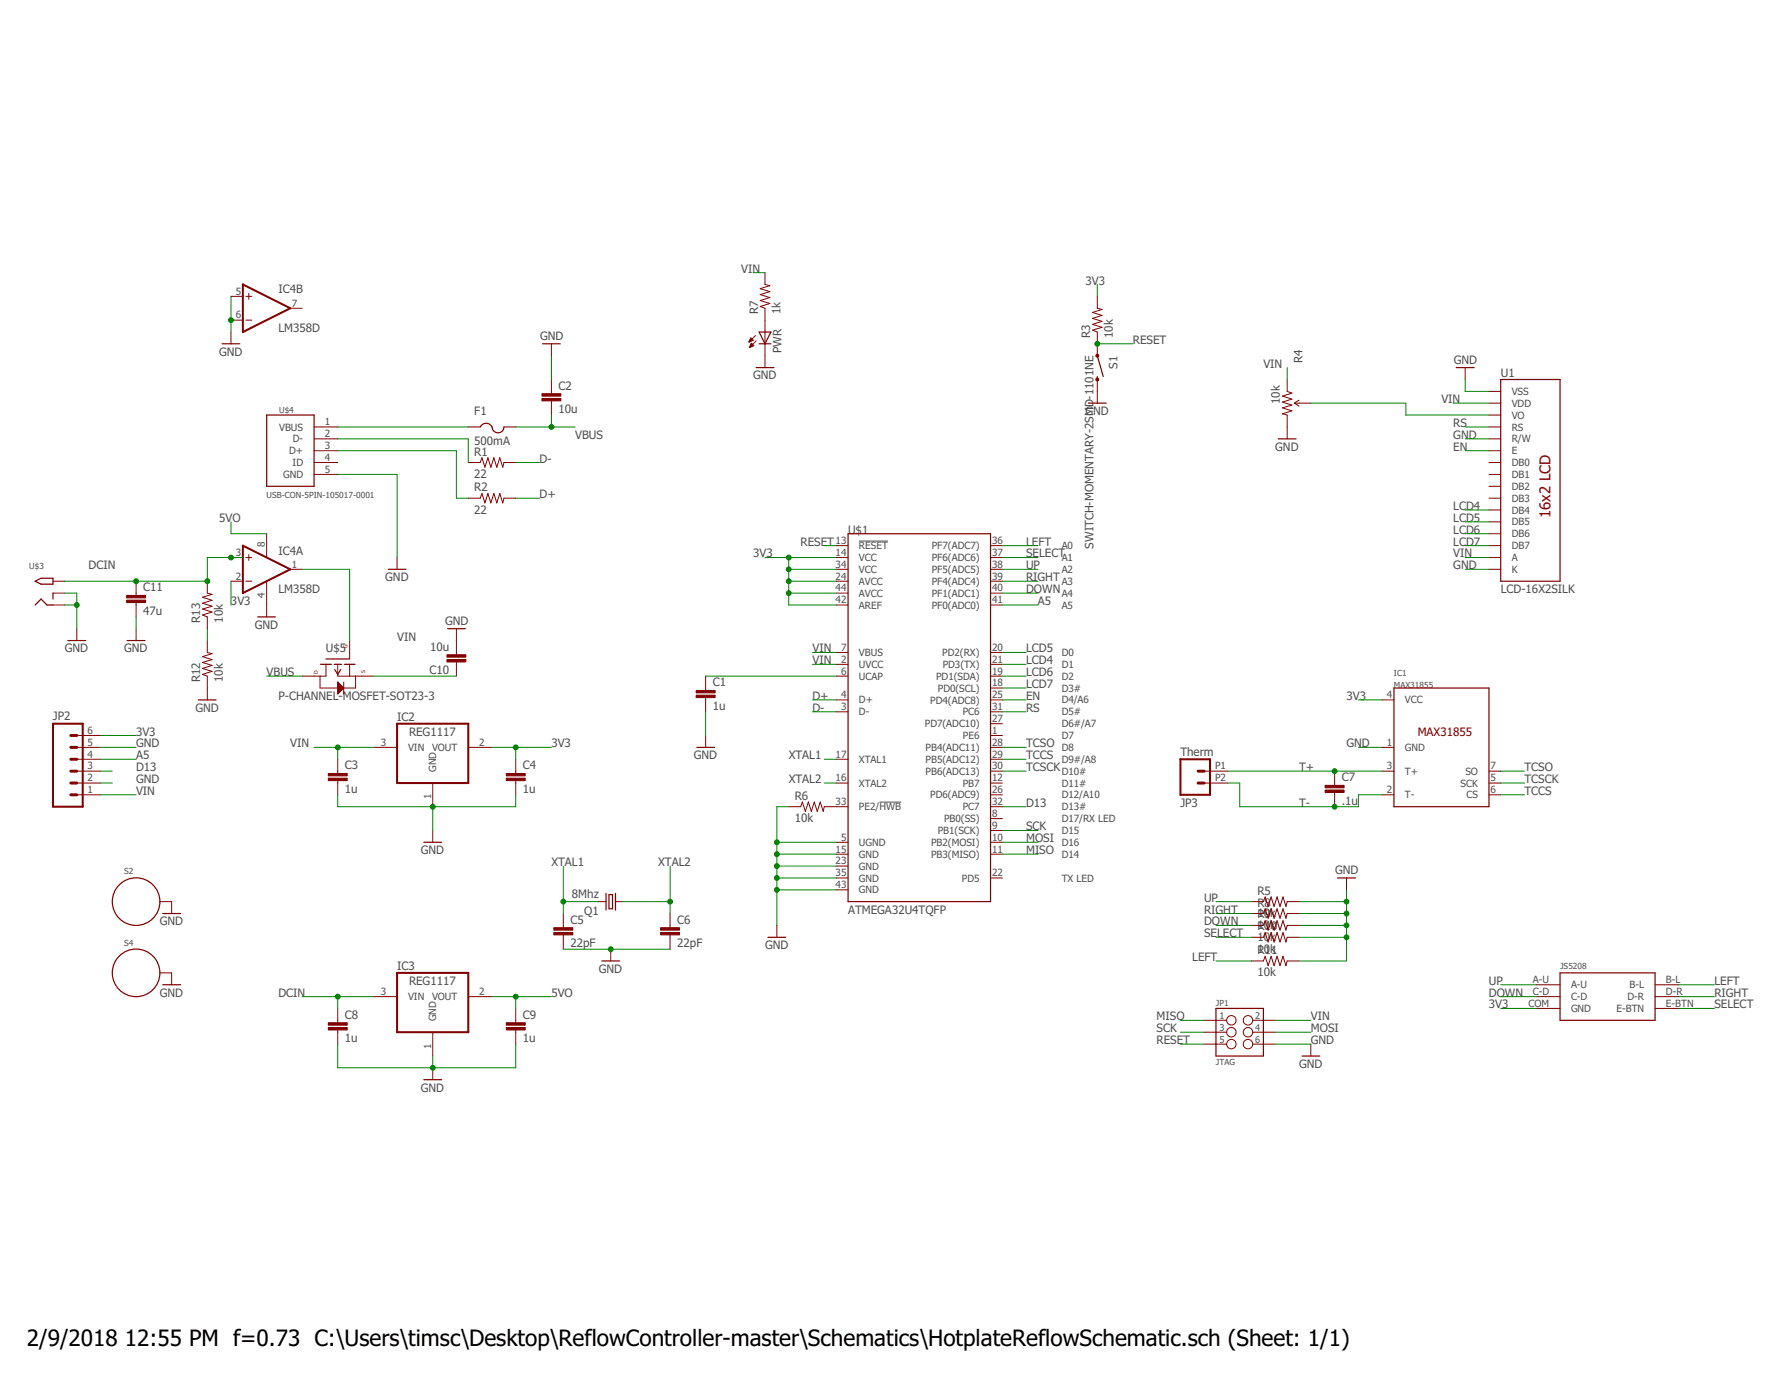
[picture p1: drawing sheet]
<svg xmlns="http://www.w3.org/2000/svg" width="279mm" height="216mm" viewBox="0 0 279 216" stroke-linecap="round" stroke-linejoin="round" font-family="sans-serif">
<path d="M134.5 84.7h4.6M137.7 125.6h3.4" fill="none" stroke="#505050" stroke-width=".16"/>
<g fill="none" stroke="#800000" stroke-width=".19">
<path d="M34.8 53.8h2.8M85 53.8h2.8M118.4 57.6h2.8M118.9 53.8h1.8M118.9 52h1.8l-.9 1.8zM171.9 58.9v.5M171.9 55.7l.9 3.2M228.1 57.6h2.8M235 59.4h9.3v31.6h-9.3zM41.8 65h7.4v11.1h-7.4zM75.2 66.8a1.06 1.06 0 0 1 1.2-.5 1.06 1.06 0 0 1 .8 1.1 .94 .94 0 0 0 1.1 .3 .94 .94 0 0 0 .6-.9M170.5 63.1h2.7"/>
<path d="M200.2 68.7h2.8M5.5 91l.9-.5h1.9v1h-1.9zM5.5 94.7l.9-.9 1 .9h.9M8.3 92.9v.9M40.4 96.6h2.7M60.8 89.1h2.8M70.1 98.4h2.8M132.8 83.6h22.3v57.6h-22.3zM10.6 100.3h2.8M19.9 100.3h2.8M31.1 109.6h2.7M50.2 104h1.7"/>
<path d="M51.1 103.2h3.7M52.3 104h1.2M52.4 104.8l.5 .8 .5-.8M53.9 104h1.7M109.1 117h2.8M218.3 107.7h14.9v18.6h-14.9zM66.4 131.9h2.8M94.9 139.9v2.6M96.4 139.9v2.6M209.5 137.5h2.8M25.5 143h2.8M25.5 154.2h2.8"/>
<path d="M94.3 150.5h2.7M95.4 140.1h.5v2.2h-.5zM120.3 146.7h2.8M190.4 157.9h7.5v7.4h-7.5zM244.3 152.3h14.9v7.4h-14.9zM66.4 169h2.8M203.9 165.3h2.8"/>
<circle cx="21.3" cy="141.2" r="3.7"/>
<circle cx="21.3" cy="152.3" r="3.7"/>
</g>
<g fill="none" stroke="#800000" stroke-width=".16">
<path d="M36.2 52v1.8M36.2 46.4h1.8M36.2 50.1h1.8M38.5 46.4h.9M38.5 50.1h.9M39 45.9v1M45.5 48.3h1.8M86.4 53.8v1.9M86.4 59.4v2.2M117.3 53.5h.1M117.3 53.4h.3M117.4 53.4h.4"/>
<path d="M117.4 53.3h.5M117.4 54.3h.2M117.5 53.2h.4M117.5 54.3h.2M117.5 53.1h.3M117.5 54.2h.4M117.5 53h.2M117.5 54.1h.5M117.6 53h.1M117.6 54h.3M117.6 52.9l.4 .4-.7 .3zM117.6 53.9h.3"/>
<path d="M117.6 53.8h.2M117.7 53.7l-.3 .7M117.7 53.7l.3 .4-.6 .3M117.7 53.8h.1M118.3 52.5l-1 1.1M118.4 53.4l-1 1M119.8 42.7v1.8l.8 .2-1.5 .5 1.5 .5-1.5 .4 1.5 .5-1.5 .5 1.5 .4-1.5 .5 .7 .3v9.3M171.9 46.4v1.9l.7 .2-1.5 .4 1.5 .5-1.5 .4 1.5 .5-1.5 .5 1.5 .4-1.5 .5 .8 .3v3.7M171.9 59.4v3.7M201.6 59.4v1.9l.7 .3-1.4 .4 1.4 .5-1.4 .4 1.4 .5-1.4 .5 1.4 .4-1.4 .5 .7 .2v3.7M229.5 57.6v1.8M49.2 66.8h3.7"/>
<path d="M49.2 72.4h3.7M49.2 74.3h3.7M49.2 70.6h3.7M49.2 68.7h3.7M73.3 66.8h1.9M73.3 72.4h1.9l.3-.7 .4 1.5 .5-1.5 .5 1.5 .4-1.5 .5 1.5 .5-1.5 .4 1.5 .2-.8h1.9M73.3 78h1.9l.3-.7 .4 1.4 .5-1.4 .5 1.4 .4-1.4 .5 1.4 .5-1.4 .4 1.4 .2-.7h1.9M78.9 66.8h1.9M86.4 62.8v2.2M202.7 63.1h2.6M202.7 63.1l.8 .5M203.5 62.7l-.8 .4"/>
<path d="M233.2 66.8h1.8M233.2 72.4h1.8M233.2 78h1.8M233.2 74.3h1.8M233.2 76.1h1.8M233.2 79.8h1.8M233.2 70.6h1.8M233.2 68.7h1.8M233.2 63.1h1.8M233.2 65h1.8M233.2 61.3h1.8M8.3 94.7h1.9"/>
<path d="M8.3 91h1.9M8.3 92.9h1.9M12 98.4v1.9M21.3 91v2.2M21.3 94.3v2.3M21.3 98.4v1.9M32.5 91v1.9l.7 .1-1.5 .5 1.5 .5-1.5 .4 1.5 .5-1.5 .5 1.5 .4-1.5 .5 .8 .3v1.8M36.2 91h1.8M36.2 87.3h1.8M38.5 91h.9M38.5 87.3h.9M39 86.8v1"/>
<path d="M41.8 83.6v3.7M41.8 91v5.6M45.5 89.1h1.8M62.2 87.3v1.8M71.5 98.4v4.1M131 85.4h1.8M131 94.7h1.8M131 91h1.8M131 92.9h1.8M131 89.1h1.8M131 87.3h1.8M155.1 85.4h1.9"/>
<path d="M155.1 94.7h1.9M155.1 91h1.9M155.1 92.9h1.9M155.1 89.1h1.9M155.1 87.3h1.9M233.2 85.4h1.8M233.2 89.1h1.8M233.2 87.3h1.8M233.2 81.7h1.8M233.2 83.6h1.8M12 117h3.7M12 118.9h3.7"/>
<path d="M12 115.1h3.7M32.5 100.3v1.9l.7 .1-1.5 .5 1.5 .5-1.5 .4 1.5 .5-1.5 .4 1.5 .5-1.5 .5 .8 .3v3.7M50.1 105.9v1.8h2.8M51.1 104v1.9h-3.8M52.9 104v1.9h5.6M52.9 106.8l.9 .9-.9 .9zM52.9 118.9v2.2M52.9 108.6h.1M52.9 108.5h.2M52.9 108.4h.3M52.9 108.3h.3M52.9 108.2h.4"/>
<path d="M52.9 108.2h.5M52.9 108.1h.6M52.9 108h.7M52.9 107.9h.7M52.9 107.8h.8M52.9 107.8h.9M52.9 107.7h.9M52.9 107.6h.8M52.9 107.5h.7M52.9 107.4h.7M52.9 107.4h.6M52.9 107.3h.5"/>
<path d="M52.9 107.2h.4M52.9 107.1h.3M52.9 107h.2M52.9 106.9h.1M52.9 106.8h.1M53.8 106.8v1.8M54.8 100.3v2.8M54.8 104v1.9M55.7 105.9v1.8h-1.9M58.5 117h3.7M71.5 103.6v2.3M73.3 117h3.8"/>
<path d="M80.8 118.9v2.2M110.5 105.9v2.2M110.5 109.2v2.2M110.5 115.1v1.9M131 109.6h1.8M131 111.4h1.8M131 118.9h1.8M131 105.9h1.8M131 102.2h1.8M131 104h1.8M155.1 109.6h1.9M155.1 111.4h1.9"/>
<path d="M155.1 117h1.9M155.1 118.9h1.9M155.1 107.7h1.9M155.1 105.9h1.9M155.1 102.2h1.9M155.1 104h1.9M155.1 113.3h1.9M155.1 115.1h1.9M216.5 109.6h1.8M216.5 117h1.8M12 120.7h3.7M12 122.6h3.7"/>
<path d="M12 124.4h3.7M52.9 122.2v2.2M67.8 122.6v3.7M67.8 130v1.9M80.8 122.2v2.2M123.5 126.3h1.9l.3-.7 .4 1.4 .5-1.4 .5 1.4 .4-1.4 .5 1.4 .5-1.4 .4 1.4 .2-.7h3.7M131 133.7h1.8M131 135.6h1.8M131 137.5h1.8M131 139.3h1.8M131 131.9h1.8M131 122.6h1.8"/>
<path d="M155.1 133.7h1.9M155.1 137.5h1.9M155.1 128.2h1.9M155.1 130h1.9M155.1 131.9h1.9M155.1 120.7h1.9M155.1 122.6h1.9M155.1 126.3h1.9M155.1 124.4h1.9M188.6 120.7h3.7M188.6 122.6h3.7M209 120.7v2.3"/>
<path d="M209 124.1v2.2M210.9 137.5v1.8M216.5 120.7h1.8M216.5 124.4h1.8M233.2 120.7h1.8M233.2 122.6h1.8M233.2 124.4h1.8M25 141.2h1.9v1.8M25 152.3h1.9v1.9M52.9 157.9v2.2M58.5 156h3.7M73.3 156h3.8"/>
<path d="M80.8 157.9v2.2M88.2 143v2.3M88.2 146.4v2.2M93.8 141.2h1.1M95.7 148.6v1.9M96.4 141.2h1.1M104.9 143v2.3M104.9 146.4v2.2M121.7 144.9v1.8M188.6 159.7h3.5M196 141.2h1.9l.2-.8 .5 1.5 .5-1.5 .4 1.5 .5-1.5 .5 1.5 .4-1.5 .5 1.5 .2-.7h1.9M196 143h1.9l.2-.7 .5 1.5 .5-1.5 .4 1.5 .5-1.5 .5 1.5 .4-1.5 .5 1.5 .2-.8h1.9"/>
<path d="M196 144.9h1.9l.2-.8 .5 1.5 .5-1.5 .4 1.5 .5-1.5 .5 1.5 .4-1.5 .5 1.5 .2-.7h1.9M196 146.7h1.9l.2-.7 .5 1.5 .5-1.5 .4 1.5 .5-1.5 .5 1.5 .4-1.5 .5 1.5 .2-.8h1.9M196 150.5h1.9l.2-.8 .5 1.5 .5-1.5 .4 1.5 .5-1.5 .5 1.5 .4-1.5 .5 1.5 .2-.7h1.9M196.2 159.7h3.5M240.6 154.2h3.7M240.6 156h3.7M240.6 157.9h3.7M259.2 154.2h3.7M259.2 156h3.7M259.2 157.9h3.7M52.9 161.2v2.3M67.8 161.6v3.7"/>
<path d="M67.8 167.2v1.8M80.8 161.2v2.3M188.6 161.6h3.5M188.6 163.5h3.5M196.2 161.6h3.5M196.2 163.5h3.5M205.3 163.5v1.8"/>
<circle cx="192.8" cy="159.7" r=".74"/>
<circle cx="195.5" cy="159.7" r=".74"/>
<circle cx="192.8" cy="163.5" r=".74"/>
<circle cx="192.8" cy="161.6" r=".74"/>
<circle cx="195.5" cy="161.6" r=".74"/>
<circle cx="195.5" cy="163.5" r=".74"/>
</g>
<path d="M38 44.5l7.5 3.8-7.5 3.7zM38 85.4l7.5 3.7-7.5 3.8zM8.3 113.3h4.7v13h-4.7zM62.2 113.3h11.1v9.3h-11.1zM184.9 118.9h4.6v5.5h-4.6zM62.2 152.3h11.1v9.3h-11.1z" fill="none" stroke="#800000" stroke-width=".32"/>
<g fill="#800000" stroke="#800000" stroke-width=".16">
<path d="M109 108.8h3v.4h-3z"/>
<path d="M109 108.1h3v.4h-3z"/>
<path d="M84.9 62.4h2.9v.4h-2.9z"/>
<path d="M84.9 61.6h2.9v.4h-2.9z"/>
<path d="M51.4 121.8h3v.4h-3z"/>
<path d="M51.4 121.1h3v.4h-3z"/>
<path d="M79.3 121.8h3v.4h-3z"/>
<path d="M79.3 121.1h3v.4h-3z"/>
<path d="M86.7 146h3v.4h-3z"/>
<path d="M86.7 145.2h3v.4h-3z"/>
<path d="M103.5 146h2.9v.4h-2.9z"/>
<path d="M103.5 145.2h2.9v.4h-2.9z"/>
<path d="M207.5 123.7h3v.4h-3z"/>
<path d="M207.5 123h3v.3h-3z"/>
<path d="M51.4 160.9h3v.3h-3z"/>
<path d="M51.4 160.1h3v.4h-3z"/>
<path d="M79.3 160.9h3v.3h-3z"/>
<path d="M79.3 160.1h3v.4h-3z"/>
<path d="M70 102.5h3v.4h-3z"/>
<path d="M70 103.3h3v.3h-3z"/>
<path d="M19.8 94h3v.3h-3z"/>
<path d="M19.8 93.2h3v.4h-3z"/>
</g>
<g fill="#800000" stroke="#800000" stroke-width=".16">
<path d="M171.7 55.5h.3v.4h-.1h-.2z" fill-rule="evenodd"/>
<circle cx="171.9" cy="59.4" r=".24"/>
</g>
<path d="M11.1 117h.9M11.1 118.9h.9M11.1 115.1h.9M11.1 122.6h.9M11.1 120.7h.9M11.1 124.4h.9M187.6 122.6h1M187.6 120.7h1" fill="none" stroke="#800000" stroke-width=".47"/>
<g fill="none" stroke="#008000" stroke-width=".16">
<path d="M36.2 46.4v5.6M86.4 55.7v3.7M118 42.7h1.8M171.9 44.5v1.9M171.9 53.8h5.5M201.6 57.6v1.8M229.5 59.4v1.9h3.7M52.9 66.8h20.4M52.9 68.7h20.4v3.7M52.9 70.6h18.6v7.4h1.8M52.9 74.3h9.3v13M80.8 66.8h9.3"/>
<path d="M80.8 78h3.7M80.8 72.4h3.7M86.4 65v1.8M205.3 63.1h14.9v1.9h13M227.6 63.1h5.6M229.5 66.8h3.7M229.5 68.7h3.7M229.5 70.6h3.7M229.5 79.8h3.7M10.2 92.9h1.8v5.5M10.2 94.7h1.8M21.3 96.6v1.8"/>
<path d="M32.5 98.4v1.9M36.2 81.7v1.9h5.6M36.2 91v3.7M38 87.3h-5.5v3.7h-22.3M47.3 89.1h7.5v11.2M119.8 87.3h11.2M123.5 92.9h7.5M123.5 87.3v7.4h7.5M123.5 89.1h7.5M123.5 91h7.5M129.1 85.4h1.9M157 92.9h5.6"/>
<path d="M157 94.7h5.6M157 89.1h5.6M157 87.3h5.6M157 91h5.6M157 85.4h5.6M229.5 89.1h3.7M229.5 87.3h3.7M229.5 85.4h3.7M229.5 83.6h3.7M229.5 81.7h3.7M15.7 117h5.6M15.7 115.1h5.6"/>
<path d="M15.7 118.9h5.6M41.8 105.9h5.5M49.2 117h9.3M52.9 117v1.9M58.5 105.9h13M77.1 117h9.3M80.8 117v1.9M110.5 105.9h20.5M110.5 111.4v3.7M127.3 109.6h3.7M127.3 111.4h3.7M127.3 102.2h3.7"/>
<path d="M127.3 104h3.7M129.1 118.9h1.9M157 105.9h3.7M157 117h3.7M157 109.6h3.7M157 111.4h3.7M157 102.2h3.7M157 104h3.7M157 118.9h3.7M157 107.7h3.7M212.7 117h3.8M212.7 109.6h3.8"/>
<path d="M15.7 122.6h1.9M15.7 120.7h1.9M15.7 124.4h5.6M52.9 124.4v1.9h27.9v-1.9M67.8 126.3v3.7M88.2 135.6v7.4M104.9 135.6v7.4M121.7 133.7h9.3M121.7 135.6h9.3M121.7 137.5h9.3M121.7 139.3h9.3M121.7 131.9h9.3"/>
<path d="M123.5 126.3h-1.8v18.6M129.1 122.6h1.9M157 126.3h3.7M157 133.7h5.6M157 131.9h5.6M157 120.7h3.7M157 130h5.6M192.3 122.6h1.9v3.7h18.5v-1.9h3.8M192.3 120.7h24.2M210.9 139.3v11.2h-7.4M235 122.6h3.8M235 120.7h3.8"/>
<path d="M235 124.4h3.8M47.3 156h11.2M52.9 156v1.9M77.1 156h9.3M80.8 156v1.9M88.2 148.6h16.7M88.2 141.2h5.6M97.5 141.2h7.4M184.9 159.7h3.7M190.4 141.2h5.6M190.4 143h5.6M190.4 144.9h5.6"/>
<path d="M190.4 146.7h5.6M190.4 150.5h5.6M199.7 159.7h5.6M203.5 141.2h7.4M203.5 143h7.4M203.5 144.9h7.4M203.5 146.7h7.4M235 157.9h5.6M235 156h5.6M235 154.2h5.6M262.9 157.9h5.6M262.9 156h5.6"/>
<path d="M262.9 154.2h5.6M52.9 163.5v3.7h27.9v-3.7M67.8 165.3v1.9M184.9 163.5h3.7M184.9 161.6h3.7M199.7 163.5h5.6M199.7 161.6h5.6"/>
</g>
<g fill="#008000" stroke="#008000" stroke-width=".16">
<circle cx="86.4" cy="66.8" r=".38"/>
<circle cx="67.8" cy="126.3" r=".38"/>
<circle cx="12" cy="94.7" r=".38"/>
<circle cx="121.7" cy="133.7" r=".38"/>
<circle cx="121.7" cy="135.6" r=".38"/>
<circle cx="121.7" cy="137.5" r=".38"/>
<circle cx="121.7" cy="139.3" r=".38"/>
<circle cx="121.7" cy="131.9" r=".38"/>
<circle cx="95.7" cy="148.6" r=".38"/>
<circle cx="67.8" cy="167.2" r=".38"/>
<circle cx="210.9" cy="141.2" r=".38"/>
<circle cx="210.9" cy="143" r=".38"/>
<circle cx="210.9" cy="144.9" r=".38"/>
<circle cx="210.9" cy="146.7" r=".38"/>
<circle cx="36.2" cy="50.1" r=".38"/>
<circle cx="80.8" cy="117" r=".38"/>
<circle cx="123.5" cy="89.1" r=".38"/>
<circle cx="123.5" cy="91" r=".38"/>
<circle cx="123.5" cy="92.9" r=".38"/>
<circle cx="123.5" cy="87.3" r=".38"/>
<circle cx="104.9" cy="141.2" r=".38"/>
<circle cx="209" cy="120.7" r=".38"/>
<circle cx="209" cy="126.3" r=".38"/>
<circle cx="171.9" cy="53.8" r=".38"/>
<circle cx="52.9" cy="117" r=".38"/>
<circle cx="21.3" cy="91" r=".38"/>
<circle cx="32.5" cy="91" r=".38"/>
<circle cx="36.2" cy="87.3" r=".38"/>
<circle cx="52.9" cy="156" r=".38"/>
<circle cx="88.2" cy="141.2" r=".38"/>
<circle cx="80.8" cy="156" r=".38"/>
</g>
<g font-size="3.5">
<text x="4.2" y="210.7">2/9/2018</text>
<text x="19.6" y="210.7">12:55 PM f=0.73 C:\Users\timsc\Desktop\ReflowController-master\Schematics\HotplateReflowSchematic.sch (Sheet: 1/1)</text>
</g>
<text font-size="2.3" fill="#800000" x="242.8" y="81.2" transform="rotate(-90 242.8 81.2)">16x2 LCD</text>
<g font-size="1.8" fill="#505050">
<text x="43.6" y="45.9">IC4B</text>
<text x="116.1" y="42.7">VIN</text>
<text x="170" y="44.5">3V3</text>
<text x="43.6" y="52">LM358D</text>
<text x="84.6" y="53.3">GND</text>
<text x="118.7" y="49.2" transform="rotate(-90 118.7 49.2)">R7</text>
<text x="122.2" y="49.2" transform="rotate(-90 122.2 49.2)">1k</text>
<text x="170.8" y="52.9" transform="rotate(-90 170.8 52.9)">R3</text>
<text x="174.3" y="52.9" transform="rotate(-90 174.3 52.9)">10k</text>
<text x="177.4" y="53.8">RESET</text>
<text x="34.3" y="55.7">GND</text>
<text x="118" y="59.4">GND</text>
<text x="122.4" y="55.3" transform="rotate(-90 122.4 55.3)">PWR</text>
<text x="175" y="57.7" transform="rotate(-90 175 57.7)">S1</text>
<text x="197.9" y="57.6">VIN</text>
<text x="204" y="56.9" transform="rotate(-90 204 56.9)">R4</text>
<text x="227.7" y="57">GND</text>
<text x="235" y="59">U1</text>
<text x="74.3" y="65">F1</text>
<text x="87.5" y="64.7">10u</text>
<text x="87.5" y="61">C2</text>
<text x="170" y="65">GND</text>
<text x="200.5" y="63.2" transform="rotate(-90 200.5 63.2)">10k</text>
<text x="225.7" y="63.1">VIN</text>
<text x="74.3" y="69.6">500mA</text>
<text x="74.3" y="71.3">R1</text>
<text x="90.1" y="68.7">VBUS</text>
<text x="199.7" y="70.6">GND</text>
<text x="227.6" y="68.7">GND</text>
<text x="227.6" y="66.8">RS</text>
<text x="227.6" y="70.6">EN</text>
<text x="74.3" y="74.8">22</text>
<text x="74.3" y="76.9">R2</text>
<text x="84.5" y="78">D+</text>
<text x="84.5" y="72.4">D-</text>
<text x="34.3" y="81.7">5VO</text>
<text x="74.3" y="80.4">22</text>
<text x="132.8" y="83.6">U$1</text>
<text x="227.6" y="83.6">LCD6</text>
<text x="227.6" y="81.7">LCD5</text>
<text x="227.6" y="79.8">LCD4</text>
<text x="13.9" y="89.1">DCIN</text>
<text x="43.6" y="86.8">IC4A</text>
<text x="118" y="87.3">3V3</text>
<text x="125.4" y="85.4">RESET</text>
<text x="160.7" y="85.4">LEFT</text>
<text x="160.7" y="87.3">SELECT</text>
<text x="160.7" y="89.1">UP</text>
<text x="171.3" y="85.9" transform="rotate(-90 171.3 85.9)">SWITCH-MOMENTARY-2SMD-1101NE</text>
<text x="227.6" y="89.1">GND</text>
<text x="227.6" y="87.3">VIN</text>
<text x="227.6" y="85.4">LCD7</text>
<text x="22.4" y="92.6">C11</text>
<text x="36.2" y="94.7">3V3</text>
<text x="43.6" y="92.9">LM358D</text>
<text x="60.3" y="91">GND</text>
<text x="160.7" y="92.9">DOWN</text>
<text x="160.7" y="91">RIGHT</text>
<text x="162.6" y="94.7">A5</text>
<text x="235" y="92.9">LCD-16X2SILK</text>
<text x="22.4" y="96.3">47u</text>
<text x="31.4" y="97.5" transform="rotate(-90 31.4 97.5)">R13</text>
<text x="34.9" y="97.5" transform="rotate(-90 34.9 97.5)">10k</text>
<text x="39.9" y="98.4">GND</text>
<text x="62.2" y="100.3">VIN</text>
<text x="67.4" y="101.9">10u</text>
<text x="69.7" y="97.9">GND</text>
<text x="10.2" y="102.1">GND</text>
<text x="19.5" y="102.1">GND</text>
<text x="31.4" y="106.8" transform="rotate(-90 31.4 106.8)">R12</text>
<text x="34.9" y="106.8" transform="rotate(-90 34.9 106.8)">10k</text>
<text x="41.8" y="105.9">VBUS</text>
<text x="51" y="102.1">U$5</text>
<text x="67.3" y="105.6">C10</text>
<text x="111.6" y="107.4">C1</text>
<text x="127.2" y="102.1">VIN</text>
<text x="127.2" y="104">VIN</text>
<text x="160.7" y="107.7">LCD7</text>
<text x="160.7" y="105.9">LCD6</text>
<text x="160.7" y="102.1">LCD5</text>
<text x="160.7" y="104">LCD4</text>
<text x="8.3" y="112.7">JP2</text>
<text x="30.6" y="111.4">GND</text>
<text x="43.6" y="109.6">P-CHANNEL-MOSFET-SOT23-3</text>
<text x="62.2" y="112.8">IC2</text>
<text x="111.6" y="111.2">1u</text>
<text x="127.2" y="109.6">D+</text>
<text x="127.2" y="111.4">D-</text>
<text x="160.7" y="111.4">RS</text>
<text x="160.7" y="109.6">EN</text>
<text x="210.9" y="109.6">3V3</text>
<text x="21.3" y="117">GND</text>
<text x="21.3" y="115.2">3V3</text>
<text x="21.3" y="118.9">A5</text>
<text x="45.5" y="117">VIN</text>
<text x="64.1" y="115.2">REG1117</text>
<text x="86.4" y="117">3V3</text>
<text x="108.7" y="118.9">GND</text>
<text x="123.5" y="118.9">XTAL1</text>
<text x="160.7" y="117">TCSO</text>
<text x="160.7" y="118.9">TCCS</text>
<text x="184.9" y="118.3">Therm</text>
<text x="210.9" y="117">GND</text>
<text x="21.3" y="122.6">GND</text>
<text x="21.3" y="124.4">VIN</text>
<text x="21.3" y="120.7">D13</text>
<text x="54" y="124.2">1u</text>
<text x="54" y="120.5">C3</text>
<text x="81.9" y="124.2">1u</text>
<text x="81.9" y="120.5">C4</text>
<text x="123.5" y="122.6">XTAL2</text>
<text x="124.5" y="125.2">R6</text>
<text x="160.7" y="120.7">TCSCK</text>
<text x="203.4" y="120.7">T+</text>
<text x="210.1" y="122.3">C7</text>
<text x="238.8" y="120.7">TCSO</text>
<text x="238.8" y="122.6">TCSCK</text>
<text x="238.8" y="124.4">TCCS</text>
<text x="124.5" y="128.7">10k</text>
<text x="160.7" y="130">SCK</text>
<text x="160.7" y="131.9">MOSI</text>
<text x="160.7" y="126.3">D13</text>
<text x="184.9" y="126.3">JP3</text>
<text x="203.4" y="126.3">T-</text>
<text x="210.1" y="126">.1u</text>
<text x="65.9" y="133.7">GND</text>
<text x="86.4" y="135.6">XT</text>
<text x="88.5" y="135.6">AL1</text>
<text x="103.1" y="135.6">XT</text>
<text x="105.2" y="135.6">AL2</text>
<text x="160.7" y="133.7">MISO</text>
<text x="209.1" y="136.9">GND</text>
<text x="89.6" y="140.6">8Mhz</text>
<text x="91.5" y="143.2">Q1</text>
<text x="132.8" y="143">ATMEGA32U4TQFP</text>
<text x="188.6" y="143">RIGHT</text>
<text x="188.6" y="141.2">UP</text>
<text x="196.9" y="143.6">10k</text>
<text x="196.9" y="140.1">R5</text>
<text x="196.9" y="141.9">R8</text>
<text x="196.9" y="143.8">R9</text>
<text x="25" y="144.9">GND</text>
<text x="89.3" y="148.3">22pF</text>
<text x="89.3" y="144.6">C5</text>
<text x="106.1" y="148.3">22pF</text>
<text x="106.1" y="144.6">C6</text>
<text x="119.8" y="148.6">GND</text>
<text x="188.6" y="144.9">DOWN</text>
<text x="188.6" y="146.7">SELECT</text>
<text x="196.9" y="145.4">10k</text>
<text x="196.9" y="147.3">10k</text>
<text x="196.9" y="149.2">10k</text>
<text x="196.9" y="145.6">R10</text>
<text x="196.9" y="149.4">R11</text>
<text x="62.2" y="151.9">IC3</text>
<text x="64.1" y="154.2">REG1117</text>
<text x="93.8" y="152.3">GND</text>
<text x="186.7" y="150.5">LEFT</text>
<text x="196.9" y="152.9">10k</text>
<text x="233.2" y="154.2">UP</text>
<text x="268.5" y="154.2">LEFT</text>
<text x="25" y="156">GND</text>
<text x="43.6" y="156">DCIN</text>
<text x="54" y="159.5">C8</text>
<text x="81.9" y="159.5">C9</text>
<text x="86.4" y="156">5VO</text>
<text x="181.1" y="161.6">SCK</text>
<text x="181.1" y="159.8">MISO</text>
<text x="205.3" y="159.8">VIN</text>
<text x="205.3" y="161.6">MOSI</text>
<text x="233.2" y="157.9">3V3</text>
<text x="233.2" y="156">DOWN</text>
<text x="268.5" y="156">RIGHT</text>
<text x="268.5" y="157.9">SELECT</text>
<text x="54" y="163.2">1u</text>
<text x="81.9" y="163.2">1u</text>
<text x="181.1" y="163.5">RESET</text>
<text x="203.4" y="167.2">GND</text>
<text x="205.3" y="163.5">GND</text>
<text x="65.9" y="170.9">GND</text>
</g>
<text font-size="1.8" fill="#800000" x="222" y="115.2">MAX31855</text>
<g font-size="1.6" fill="#505050">
<text x="36.9" y="46.1">5</text>
<text x="36.9" y="49.9">6</text>
<text x="45.7" y="48">7</text>
<text x="236.8" y="63.7">VDD</text>
<text x="236.8" y="65.5">VO</text>
<text x="236.8" y="61.8">VSS</text>
<text x="43.7" y="67.4">VBUS</text>
<text x="45.3" y="71.1">D+</text>
<text x="45.8" y="69.3">D-</text>
<text x="50.9" y="66.6">1</text>
<text x="50.9" y="68.4">2</text>
<text x="50.9" y="70.3">3</text>
<text x="236.8" y="71.1">E</text>
<text x="236.8" y="69.3">R/W</text>
<text x="236.8" y="67.4">RS</text>
<text x="44.3" y="74.8">GND</text>
<text x="45.8" y="73">ID</text>
<text x="50.9" y="74">5</text>
<text x="50.9" y="72.2">4</text>
<text x="236.8" y="73">DB0</text>
<text x="236.8" y="74.8">DB1</text>
<text x="236.8" y="76.7">DB2</text>
<text x="236.8" y="78.5">DB3</text>
<text x="236.8" y="80.4">DB4</text>
<text x="236.8" y="82.3">DB5</text>
<text x="36.9" y="87">3</text>
<text x="41.5" y="85.6" transform="rotate(-90 41.5 85.6)">8</text>
<text x="45.7" y="88.9">1</text>
<text x="130.9" y="85.2">13</text>
<text x="130.9" y="87">14</text>
<text x="130.9" y="88.9">34</text>
<text x="134.5" y="86">RESET</text>
<text x="134.5" y="87.8">VCC</text>
<text x="134.5" y="89.7">VCC</text>
<text x="145.9" y="89.7">PF5(ADC5)</text>
<text x="145.9" y="87.8">PF6(ADC6)</text>
<text x="145.9" y="86">PF7(ADC7)</text>
<text x="155.4" y="88.9">38</text>
<text x="155.4" y="87">37</text>
<text x="155.4" y="85.2">36</text>
<text x="166.3" y="86">A0</text>
<text x="166.3" y="87.8">A1</text>
<text x="166.3" y="89.7">A2</text>
<text x="236.8" y="87.8">A</text>
<text x="236.8" y="84.1">DB6</text>
<text x="236.8" y="86">DB7</text>
<text x="236.8" y="89.7">K</text>
<text x="36.9" y="90.7">2</text>
<text x="41.5" y="93.6" transform="rotate(-90 41.5 93.6)">4</text>
<text x="130.9" y="94.5">42</text>
<text x="130.9" y="90.7">24</text>
<text x="130.9" y="92.6">44</text>
<text x="134.5" y="95.3">AREF</text>
<text x="134.5" y="91.6">AVCC</text>
<text x="134.5" y="93.4">AVCC</text>
<text x="145.9" y="95.3">PF0(ADC0)</text>
<text x="145.9" y="93.4">PF1(ADC1)</text>
<text x="145.9" y="91.6">PF4(ADC4)</text>
<text x="155.4" y="94.5">41</text>
<text x="155.4" y="92.6">40</text>
<text x="155.4" y="90.7">39</text>
<text x="166.3" y="91.6">A3</text>
<text x="166.3" y="93.4">A4</text>
<text x="166.3" y="95.3">A5</text>
<text x="131.7" y="101.9">7</text>
<text x="155.4" y="101.9">20</text>
<text x="131.7" y="105.6">6</text>
<text x="131.7" y="103.7">2</text>
<text x="134.5" y="106.4">UCAP</text>
<text x="134.5" y="104.6">UVCC</text>
<text x="134.5" y="102.7">VBUS</text>
<text x="146.6" y="106.4">PD1(SDA)</text>
<text x="147.6" y="102.7">PD2(RX)</text>
<text x="147.6" y="104.6">PD3(TX)</text>
<text x="155.4" y="107.5">18</text>
<text x="155.4" y="105.6">19</text>
<text x="155.4" y="103.7">21</text>
<text x="166.3" y="106.4">D2</text>
<text x="166.3" y="102.7">D0</text>
<text x="166.3" y="104.6">D1</text>
<text x="131.7" y="109.3">4</text>
<text x="131.7" y="111.2">3</text>
<text x="134.5" y="110.1">D+</text>
<text x="134.5" y="112">D-</text>
<text x="144.8" y="113.9">PD7(ADC10)</text>
<text x="145.7" y="110.1">PD4(ADC8)</text>
<text x="146.9" y="108.3">PD0(SCL)</text>
<text x="150.8" y="112">PC6</text>
<text x="155.4" y="111.2">31</text>
<text x="155.4" y="109.3">25</text>
<text x="155.4" y="113">27</text>
<text x="166.3" y="112">D5#</text>
<text x="166.3" y="108.3">D3#</text>
<text x="166.3" y="110.1">D4/A6</text>
<text x="166.3" y="113.9">D6#/A7</text>
<text x="217.2" y="109.3">4</text>
<text x="220" y="110.1">VCC</text>
<text x="13.7" y="118.6">4</text>
<text x="13.7" y="116.8">5</text>
<text x="13.7" y="114.9">6</text>
<text x="59.6" y="116.8">3</text>
<text x="63.9" y="117.6">VIN</text>
<text x="67.7" y="117.6">VOUT</text>
<text x="75.1" y="116.8">2</text>
<text x="130.9" y="118.6">17</text>
<text x="134.5" y="119.4">XTAL1</text>
<text x="145" y="117.6">PB4(ADC11)</text>
<text x="145" y="119.4">PB5(ADC12)</text>
<text x="150.8" y="115.7">PE6</text>
<text x="155.4" y="116.8">28</text>
<text x="155.4" y="118.6">29</text>
<text x="155.4" y="114.9">1</text>
<text x="166.3" y="117.6">D8</text>
<text x="166.3" y="119.4">D9#/A8</text>
<text x="166.3" y="115.7">D7</text>
<text x="217.2" y="116.8">1</text>
<text x="220" y="117.6">GND</text>
<text x="13.7" y="124.2">1</text>
<text x="13.7" y="122.3">2</text>
<text x="13.7" y="120.5">3</text>
<text x="67.5" y="125.1" transform="rotate(-90 67.5 125.1)">1</text>
<text x="68.3" y="120.9" transform="rotate(-90 68.3 120.9)">GND</text>
<text x="130.9" y="122.3">16</text>
<text x="134.5" y="123.1">XTAL2</text>
<text x="145" y="121.3">PB6(ADC13)</text>
<text x="145.7" y="125">PD6(ADC9)</text>
<text x="150.8" y="123.2">PB7</text>
<text x="155.4" y="120.5">30</text>
<text x="155.4" y="122.3">12</text>
<text x="155.4" y="124.2">26</text>
<text x="166.3" y="121.3">D10#</text>
<text x="166.3" y="123.1">D11#</text>
<text x="166.3" y="125">D12/A10</text>
<text x="190.3" y="120.5">P1</text>
<text x="190.3" y="122.3">P2</text>
<text x="217.2" y="124.2">2</text>
<text x="217.2" y="120.5">3</text>
<text x="220" y="125">T-</text>
<text x="220" y="121.3">T+</text>
<text x="228.7" y="123.2">SCK</text>
<text x="229.5" y="121.3">SO</text>
<text x="229.7" y="125">CS</text>
<text x="233.4" y="120.5">7</text>
<text x="233.4" y="122.3">5</text>
<text x="233.4" y="124.2">6</text>
<text x="130.9" y="126">33</text>
<text x="131.7" y="131.6">5</text>
<text x="134.5" y="126.9">PE2/HWB</text>
<text x="146.9" y="130.6">PB1(SCK)</text>
<text x="147.8" y="128.7">PB0(SS)</text>
<text x="150.8" y="126.9">PC7</text>
<text x="155.4" y="127.9">8</text>
<text x="155.4" y="129.8">9</text>
<text x="155.4" y="131.6">10</text>
<text x="155.4" y="126">32</text>
<text x="166.3" y="128.7">D17/RX LED</text>
<text x="166.3" y="130.6">D15</text>
<text x="166.3" y="126.9">D13#</text>
<text x="130.9" y="133.5">15</text>
<text x="130.9" y="135.3">23</text>
<text x="130.9" y="137.2">35</text>
<text x="134.5" y="134.3">GND</text>
<text x="134.5" y="136.2">GND</text>
<text x="134.5" y="132.4">UGND</text>
<text x="145.8" y="132.4">PB2(MOSI)</text>
<text x="145.8" y="134.3">PB3(MISO)</text>
<text x="155.4" y="133.5">11</text>
<text x="155.4" y="137.2">22</text>
<text x="166.3" y="132.4">D16</text>
<text x="166.3" y="134.3">D14</text>
<text x="130.9" y="139.1">43</text>
<text x="134.5" y="138">GND</text>
<text x="134.5" y="139.9">GND</text>
<text x="150.6" y="138">PD5</text>
<text x="166.3" y="138">TX LED</text>
<text x="59.6" y="155.8">3</text>
<text x="75.1" y="155.8">2</text>
<text x="240.1" y="155.8">C-D</text>
<text x="240.1" y="153.9">A-U</text>
<text x="246" y="154.7">A-U</text>
<text x="255.2" y="154.7">B-L</text>
<text x="260.9" y="153.9">B-L</text>
<text x="260.9" y="155.8">D-R</text>
<text x="63.9" y="156.6">VIN</text>
<text x="67.7" y="156.6">VOUT</text>
<text x="68.3" y="159.9" transform="rotate(-90 68.3 159.9)">GND</text>
<text x="239.4" y="157.6">COM</text>
<text x="246" y="156.6">C-D</text>
<text x="246" y="158.4">GND</text>
<text x="253.2" y="158.5">E-BTN</text>
<text x="254.9" y="156.6">D-R</text>
<text x="260.9" y="157.6">E-BTN</text>
<text x="67.5" y="164.2" transform="rotate(-90 67.5 164.2)">1</text>
</g>
<g font-size="1.5" fill="#505050">
<text x="191" y="159.6">1</text>
<text x="191" y="161.4">3</text>
<text x="196.6" y="159.6">2</text>
<text x="196.6" y="161.4">4</text>
<text x="191" y="163.3">5</text>
<text x="196.6" y="163.3">6</text>
</g>
<g font-size="1.3" fill="#505050">
<text x="43.7" y="64.6">U$4</text>
<text x="41.8" y="78">USB-CON-5PIN-105017-0001</text>
<text x="4.6" y="89.1">U$3</text>
<text x="218.3" y="107.7">MAX31855</text>
<text x="218.3" y="105.9">IC1</text>
<text x="19.5" y="136.9">S2</text>
<text x="19.5" y="148">S4</text>
<text x="244.3" y="151.8">JS5208</text>
<text x="190.4" y="157.5">JP1</text>
<text x="190.4" y="166.8">JTAG</text>
</g>
<g font-size=".8" fill="#800000">
<text x="54.4" y="101.4" transform="rotate(-90 54.4 101.4)">G</text>
<text x="49.8" y="105.5" transform="rotate(-90 49.8 105.5)">D</text>
<text x="57.2" y="105.4" transform="rotate(-90 57.2 105.4)">S</text>
</g>
</svg>
